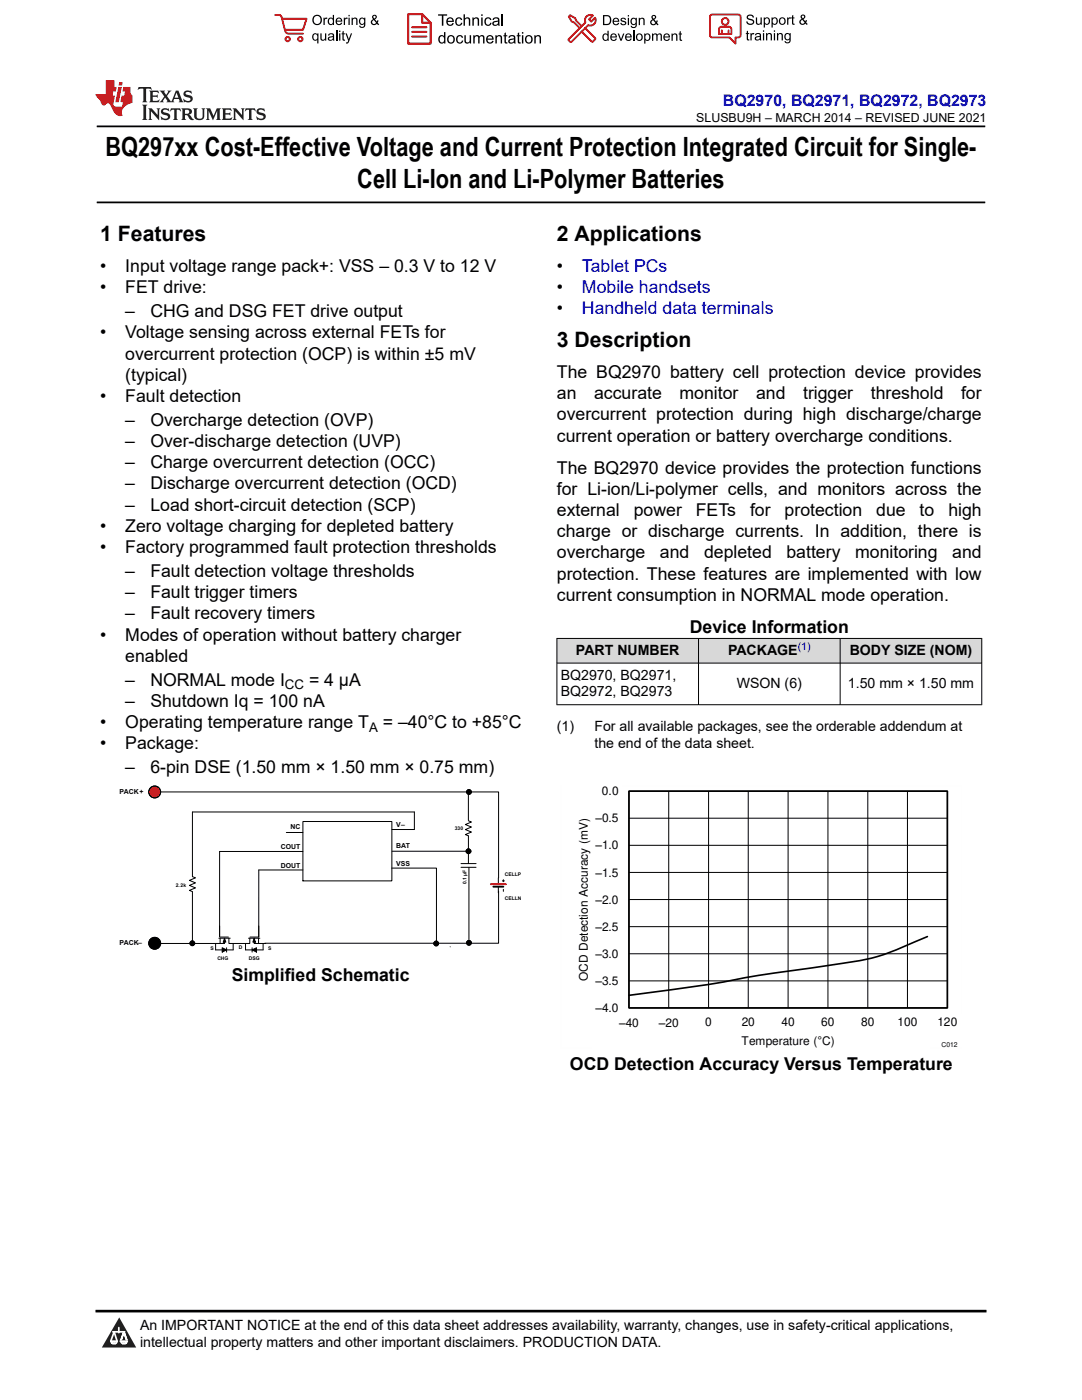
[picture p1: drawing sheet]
<svg xmlns="http://www.w3.org/2000/svg" width="216mm" height="279mm" viewBox="0 0 216 279" stroke-linecap="round" stroke-linejoin="round" font-family="sans-serif">
<path d="M19.3 25.2h177.3M19.3 40.4h177.3" fill="none" stroke="#000" stroke-width=".35"/>
<g fill="#d8d8d8">
<path d="M111.1 127.4h84.8v4.9h-84.8z" fill-rule="evenodd"/>
<path d="M111.2 127.5h28.1v4.8h-28.1z" fill-rule="evenodd"/>
<path d="M139.4 127.5h28.2v4.8h-28.2z" fill-rule="evenodd"/>
<path d="M167.7 127.5h28.1v4.8h-28.1z" fill-rule="evenodd"/>
</g>
<g fill="none" stroke="#000" stroke-width=".2">
<path d="M111.1 127.4h84.9M111.1 132.3h84.9M111.1 127.4v13.3M139.4 127.4v13.3M167.6 127.4v13.3M195.9 127.4v13.3M32 158h67.5v17.2M93.5 158v5.7M111.1 140.6h84.9M38.4 162v12.9l.6 .3-1.2 .5 1.2 .5-1.2 .5 1.2 .5-1.2 .5 .6 .2M38.4 178v10.6M57.1 166.1h3.3"/>
<path d="M60.4 164h17.8v11.8h-17.8zM60.4 169.9h-16.6v16.9M60.4 173.6h-8.8v13.4M78.2 169.9h15.3M92 173.1h3M92 172.3h3M93.5 166.8v5.5M93.6 173.1v15M99.4 175.2v1.3M99.4 177v1.2M99.5 177.8v10.4h-46.7M100.2 175.8h.4"/>
<path d="M100.4 175.6v.4M100.4 177.5v.4M43.7 187.2h2.2M43.8 184.8v2.2h1.8M43.9 187.2v1.1h-11.9v.2M44.3 189.1l.9 .5-.9 .4zM44.8 187.3l.3 .7h-.6zM44.8 187.2v1.1h-.9M45.2 189.1v.9M45.7 187.2v1.1h4.1v-1.1M46.5 188.3v1.3h-3.5v-1.3M49 188.3v1.3h3.5v-1.3"/>
<path d="M49.6 187.2h2.3M50.3 189.6l.9-.5v.9zM50.3 189.1v.9M50.7 187.3l.3 .7h-.5zM50.7 187.2v1.1h.9M51.6 187.2v1.1h1.4M51.6 184.8v2.2h-1.7"/>
<circle cx="93.6" cy="158.1" r=".47"/>
<circle cx="93.5" cy="169.9" r=".47"/>
<circle cx="38.4" cy="188.3" r=".47"/>
<circle cx="93.6" cy="188.2" r=".47"/>
</g>
<path d="M97.9 176.5h3" fill="none" stroke="#f00" stroke-width=".38"/>
<path d="M98.4 177h2" fill="none" stroke="#000" stroke-width=".38"/>
<g fill="#000">
<path d="M44.3 189.1l.9 .5-.9 .4zM44.8 187.3l.3 .7h-.6zM50.7 187.3l.3 .7h-.5zM50.3 189.6l.9-.5v.9z"/>
<circle cx="93.6" cy="158.1" r=".47"/>
<circle cx="93.5" cy="169.9" r=".47"/>
<circle cx="38.4" cy="188.3" r=".47"/>
<circle cx="93.6" cy="188.2" r=".47"/>
</g>
<circle cx="30.9" cy="158.1" r="1.18" fill="#f00"/>
<g fill="none" stroke="#000" stroke-width=".2">
<path d="M125.5 157.9h63.5v43.3h-63.5zM133.4 157.9v43.3M141.4 157.9v43.3M149.3 157.9v43.3M157.3 157.9v43.3M165.2 157.9v43.3M173.2 157.9v43.3M181.1 157.9v43.3M38.4 162h44.3v3.5h-4.5M78.1 173.2h9v15.1M93.5 163.8l.6 .3-1.2 .5 1.2 .5-1.2 .5 1.2 .5-1.2 .5 .6 .2M125.5 179.5h63.5"/>
<path d="M125.5 174.1h63.5M125.5 168.7h63.5M125.5 163.3h63.5M89.8 188.9v.1M125.5 195.8h63.5M125.5 190.3h63.5M125.5 184.9h63.5"/>
<circle cx="30.9" cy="158.1" r="1.18"/>
<circle cx="30.9" cy="188.3" r="1.18"/>
<circle cx="87" cy="188.3" r=".47"/>
</g>
<g fill="#000">
<circle cx="30.9" cy="188.3" r="1.18"/>
<circle cx="87" cy="188.3" r=".47"/>
</g>
<path d="M125.5 157.9h63.5v43.2h-63.5zM185.1 186.9l-2 .8a45.2 45.2 0 0 1-16.7 4.8l-3.3 .5a277.8 277.8 0 0 0-21.7 3.5l-15.9 2.1" fill="none" stroke="#000" stroke-width=".33"/>
<path d="M111.9 156.8v52.4M124.2 156.8h67.7M191.9 156.8v45.5M111.9 209.2h6.2M185.7 209.2h6.2" fill="none" stroke="#fefefe" stroke-width=".2" stroke-dasharray=".4 .1" stroke-linecap="butt"/>
<path d="M0 0h215.9v23.8h-215.9z" fill-rule="evenodd" fill="#fff"/>
<path d="M27.7 17.4l-.2 .6 .5-.3h.6v.1v2.2l-.2 .4h1l-.2-.4v-2.2v-.1h.5l.5 .3-.1-.6zM29.8 18.1l.2 .4v1.5l-.2 .4h1.9l.1-.6a1.08 1.08 0 0 1-1.3 .2v-.7h.6l.4 .2v-.6l-.4 .2h-.6v-.6l.2-.1a1 1 0 0 1 1 .2l-.1-.5zM31.8 18.1l1 1.1-1 1.2h.9l-.2-.2 .4-.7 .5 .7-.2 .2h1.6l-.2-.2 .1-.4h1l.1 .4-.1 .2h.9l-.2-.3-.8-2h-.5l-1 2.2-.8-1.1 .9-1.1h-.8l.2 .2-.5 .7-.3-.7 .1-.2zM35.2 18.5l.4 1h-.8zM36.8 18.2a.65 .65 0 0 0-.2 .7 .65 .65 0 0 0 .6 .5l.7 .2 .1 .2a.79 .79 0 0 1-.7 .4 .79 .79 0 0 1-.7-.5l.1 .7 .2-.1a.93 .93 0 0 0 1.1 .1 .93 .93 0 0 0 .4-1 1.46 1.46 0 0 0-1.2-.6l-.1-.3a1.09 1.09 0 0 1 1.2 .2l-.2-.6-.1 .1-.6-.2zM28.4 20.9l.2 .4v2.3l-.2 .3h1l-.2-.3v-2.3l.2-.4zM29.6 21.6l.2 .4v1.6l-.2 .3h.8l-.3-.3v-1.4l1.7 1.8v-2l.2-.4h-.8l.2 .2 .1 1.1-1.2-1.3zM32.3 21.8a.65 .65 0 0 0-.2 .7 .65 .65 0 0 0 .7 .4l.6 .2 .1 .2a.79 .79 0 0 1-.7 .4 .79 .79 0 0 1-.7-.5l.1 .7 .2-.1a.93 .93 0 0 0 1.1 .1 .93 .93 0 0 0 .4-.9 1.46 1.46 0 0 0-1.2-.6l-.1-.4a1.09 1.09 0 0 1 1.2 .2l-.2-.6-.1 .1-.6-.1zM34.1 21.6l-.1 .7a.63 .63 0 0 1 .7-.4l.1 1.7-.3 .3h1l-.2-.3v-1.7a.66 .66 0 0 1 .8 .4l-.1-.7zM36.2 21.6l.2 .4v1.6l-.2 .3h.9l-.2-.2v-.7h.5l.1 .2a.79 .79 0 0 0 1.2 .6l-1-.9a.61 .61 0 0 0 .6-.6 .61 .61 0 0 0-.5-.6zM36.9 21.9h.2a.47 .47 0 0 1 .5 .1 .47 .47 0 0 1 .1 .5l-.2 .2h-.6zM38.5 21.6l.2 .2a2.27 2.27 0 0 0 .4 2 1.04 1.04 0 0 0 1.7-.7v-1.3l.2-.2h-.8l.2 .4v1.1a.6 .6 0 0 1-.6 .6 .6 .6 0 0 1-.6-.6v-1.1l.3-.4zM41.1 21.6l.2 .4v1.6l-.2 .3h.7l-.2-.3v-1.5l.9 1.9 .8-1.9v1.5l-.2 .3h1l-.3-.3v-1.6l.3-.4h-.8l-.7 1.5-.7-1.5zM44.3 21.6l.2 .4v1.6l-.2 .3h1.9l.1-.5a1.09 1.09 0 0 1-1.3 .1v-.6h.6l.4 .1v-.6l-.4 .2h-.6v-.6l.2-.1a1.01 1.01 0 0 1 1 .3l-.1-.6zM46.4 21.6l.3 .4v1.6l-.3 .3h.8l-.2-.3v-1.4l1.6 1.8v-2l.2-.4h-.7l.2 .2v1.1l-1.2-1.3zM49 21.6l-.1 .7a.63 .63 0 0 1 .8-.4v1.7l-.3 .3h1l-.2-.3v-1.7a.66 .66 0 0 1 .8 .4l-.1-.7zM51.4 21.8a.65 .65 0 0 0-.2 .7 .65 .65 0 0 0 .6 .4l.6 .2 .2 .2a.79 .79 0 0 1-.8 .4 .79 .79 0 0 1-.6-.5l.1 .7 .2-.1a.93 .93 0 0 0 1 .1 .93 .93 0 0 0 .5-.9 1.46 1.46 0 0 0-1.3-.6l-.1-.4a1.09 1.09 0 0 1 1.3 .2l-.2-.6-.2 .1-.5-.1z" fill="#231f20"/>
<path d="M21.1 16v2.8h-2.1l.1 .3 .9 1a.95 .95 0 0 0 .9 .9 .59 .59 0 0 1 .6-.4 .59 .59 0 0 1 .5 .4l.4 .8a1.59 1.59 0 0 0 2.1 1.3 1.61 1.61 0 0 1 1-2.2l1-.4-.1-1.5a1.59 1.59 0 0 1-.4-1.6h-1.4l-.2 .9h.5l-.1 .8h-.5l-.2 1v.2l.4 .1-.2 .9h-.6a.73 .73 0 0 1-1.1-.7l.3-1.5h-.5l.2-.8h.5l.2-.9h-.5v-1.4zM23.6 17.4l-.6 3h.7l.6-3zM23.8 16.4l-.1 .7h.7l.1-.7z" fill="#ed1c24"/>
<g fill="#000">
<path d="M62.3 4a1 1 0 0 1 2 0 1 1 0 0 1-2 0zM62.8 3.4a.78 .78 0 0 0-.1 1.1 .78 .78 0 0 0 1.1 .1 .78 .78 0 0 0 .1-1.1 .78 .78 0 0 0-1.1-.1z" fill-rule="evenodd"/>
<path d="M62.5 6.8l.4-.2 .4 .3v-.2h.2v2h-.2v-.7a.68 .68 0 0 1-.9-.1 .68 .68 0 0 1 0-.9zM62.6 7a.51 .51 0 0 0-.1 .6 .51 .51 0 0 0 .7 .2 .51 .51 0 0 0 .1-.7 .51 .51 0 0 0-.7-.1z" fill-rule="evenodd"/>
<path d="M64.5 3.5h.3v.3l.1-.3h.3l.1 .1-.1 .2a.32 .32 0 0 0-.3 0 .32 .32 0 0 0-.1 .4v.8h-.3z" fill-rule="evenodd"/>
<path d="M63.9 6.7h.3v.8a.36 .36 0 0 0 .3 .4 .36 .36 0 0 0 .4-.5v-.7h.2v1.4h-.2v-.2a.51 .51 0 0 1-.6 .2 .51 .51 0 0 1-.4-.5z" fill-rule="evenodd"/>
<path d="M65.6 3.7l.4-.2 .4 .2v-.7h.3v2h-.3v-.2a.7 .7 0 0 1-1-.1 .7 .7 0 0 1 .2-1zM65.8 3.8a.51 .51 0 0 0-.1 .7 .51 .51 0 0 0 .6 .2 .51 .51 0 0 0 .1-.7 .51 .51 0 0 0-.6-.2z" fill-rule="evenodd"/>
<path d="M65.6 6.8a.66 .66 0 0 1 .8-.1 .66 .66 0 0 1 .3 .8v.6h-.2l-.1-.2a.52 .52 0 0 1-.7 .2 .52 .52 0 0 1-.2-.6l.3-.2a.42 .42 0 0 0 .6-.3l-.3-.2-.3 .1-.1 .2h-.3zM65.7 7.6a.35 .35 0 0 0 .3 .4 .35 .35 0 0 0 .4-.4v-.2z" fill-rule="evenodd"/>
<path d="M67.7 6.1h.2v.3h-.2zM67.7 6.7h.2v1.4h-.2z" fill-rule="evenodd"/>
<path d="M67.1 3.7a.68 .68 0 0 1 .9-.1 .68 .68 0 0 1 .3 .7h-1.1a.42 .42 0 0 0 .3 .5 .42 .42 0 0 0 .5-.3h.3a.73 .73 0 0 1-1.1 .4 .73 .73 0 0 1-.1-1.2zM67.4 3.8l-.2 .3h.8l-.2-.4z" fill-rule="evenodd"/>
<path d="M68.6 3.5h.2v.3l.2-.3h.3l.1 .1-.1 .2a.32 .32 0 0 0-.4 0 .32 .32 0 0 0-.1 .4v.8h-.2z" fill-rule="evenodd"/>
<path d="M68.3 6.3l.3-.1v.5h.2v.1h-.2v.9l.3 .4a.36 .36 0 0 1-.4 0 .36 .36 0 0 1-.2-.4v-.9h-.1v-.1h.1z" fill-rule="evenodd"/>
<path d="M68.9 6.7h.3l.4 1.1 .4-1.1h.3l-.6 1.4a.51 .51 0 0 1-.6 .6l-.1-.3h.3l.2-.3z" fill-rule="evenodd"/>
<path d="M69.5 3h.3v.3h-.3zM69.5 3.5h.3v1.5h-.3z" fill-rule="evenodd"/>
<path d="M70.2 3.5h.2v.2a.52 .52 0 0 1 .6-.2 .52 .52 0 0 1 .3 .6v.9h-.2v-.9a.34 .34 0 0 0-.3-.4 .34 .34 0 0 0-.4 .3v1h-.2z" fill-rule="evenodd"/>
<path d="M71.8 3.7l.4-.2 .5 .2v-.2h.2v1.3a.64 .64 0 0 1-.5 .8 .64 .64 0 0 1-.7-.5h.2a.41 .41 0 0 0 .5 .2 .41 .41 0 0 0 .2-.5 .69 .69 0 0 1-.9-.1 .69 .69 0 0 1 .1-1zM72 3.8a.5 .5 0 0 0-.1 .7 .5 .5 0 0 0 .7 .1 .5 .5 0 0 0 .1-.6 .5 .5 0 0 0-.7-.2z" fill-rule="evenodd"/>
<path d="M74.4 3.1a.47 .47 0 0 1 .7 .1 .47 .47 0 0 1-.3 .7l.4 .4 .1-.3 .2 .1-.1 .4 .3 .3-.2 .2-.3-.3a.63 .63 0 0 1-1 .1 .63 .63 0 0 1 .3-1l-.3-.4zM74.5 3.4a.27 .27 0 0 0 .5 0 .27 .27 0 0 0-.5 0zM74.4 4.1a.4 .4 0 0 0 0 .6 .4 .4 0 0 0 .6-.1l-.4-.6z" fill-rule="evenodd"/>
<path d="M87.4 2.9h1.8v.2h-.7v2h-.3v-2h-.8z" fill-rule="evenodd"/>
<path d="M87.6 7.2l.5-.2 .5 .2v-.8h.3v2.3h-.3v-.2a.76 .76 0 0 1-1-.1 .76 .76 0 0 1-.1-1zM87.9 7.4a.58 .58 0 0 0-.2 .7 .58 .58 0 0 0 .8 .2 .58 .58 0 0 0 .1-.7 .58 .58 0 0 0-.7-.2z" fill-rule="evenodd"/>
<path d="M89.5 7.2a.81 .81 0 0 1 1.1 .1 .81 .81 0 0 1-.2 1.2 .81 .81 0 0 1-1.1-.2l-.1-.7zM89.6 7.4a.57 .57 0 0 0 0 .8 .57 .57 0 0 0 .8 0 .57 .57 0 0 0 0-.7 .57 .57 0 0 0-.8-.1z" fill-rule="evenodd"/>
<path d="M89.3 3.7a.77 .77 0 0 1 .9-.2 .77 .77 0 0 1 .4 .9h-1.3a.48 .48 0 0 0 .4 .5 .48 .48 0 0 0 .6-.3h.3a.83 .83 0 0 1-1.3 .4 .83 .83 0 0 1 0-1.3zM89.5 3.8l-.2 .4h1l-.3-.5z" fill-rule="evenodd"/>
<path d="M91 3.7a.7 .7 0 0 1 1.2 .3h-.2a.45 .45 0 0 0-.6-.3 .45 .45 0 0 0-.3 .6 .45 .45 0 0 0 .3 .6 .45 .45 0 0 0 .6-.4l.3 .1a.76 .76 0 0 1-1.1 .5 .76 .76 0 0 1-.3-1.1z" fill-rule="evenodd"/>
<path d="M91.2 7.2a.7 .7 0 0 1 1.2 .3l-.3 .1a.45 .45 0 0 0-.5-.4 .45 .45 0 0 0-.3 .7 .45 .45 0 0 0 .3 .6 .45 .45 0 0 0 .6-.4h.2a.76 .76 0 0 1-1 .5 .76 .76 0 0 1-.4-1.1z" fill-rule="evenodd"/>
<path d="M92.5 2.9h.3v.8a.59 .59 0 0 1 .7-.2 .59 .59 0 0 1 .3 .6v1h-.2v-1a.4 .4 0 0 0-.5-.4 .4 .4 0 0 0-.3 .5v.9h-.3z" fill-rule="evenodd"/>
<path d="M92.7 7h.2v.9a.41 .41 0 0 0 .5 .6 .41 .41 0 0 0 .3-.6v-.9h.3v1.7h-.3v-.3a.58 .58 0 0 1-.7 .3 .58 .58 0 0 1-.3-.7z" fill-rule="evenodd"/>
<path d="M94.3 3.5h.2v.2a.59 .59 0 0 1 .7-.2 .59 .59 0 0 1 .4 .6v1h-.3v-1a.41 .41 0 0 0-.4-.4 .41 .41 0 0 0-.4 .5v.9h-.2z" fill-rule="evenodd"/>
<path d="M94.4 7h.3v.3a.56 .56 0 0 1 1 0 .54 .54 0 0 1 .6-.3 .54 .54 0 0 1 .4 .5v1.2h-.3v-1.1a.34 .34 0 0 0-.3-.4 .34 .34 0 0 0-.4 .3v1.2h-.3v-1.1a.38 .38 0 0 0-.5-.3 .38 .38 0 0 0-.2 .5v.9h-.3z" fill-rule="evenodd"/>
<path d="M96 2.9h.3v.3h-.3zM96 3.5h.3v1.6h-.3z" fill-rule="evenodd"/>
<path d="M96.8 3.7a.7 .7 0 0 1 1.3 .3h-.3a.45 .45 0 0 0-.6-.3 .45 .45 0 0 0-.3 .6 .45 .45 0 0 0 .3 .6 .45 .45 0 0 0 .6-.4l.3 .1a.76 .76 0 0 1-1.1 .5 .76 .76 0 0 1-.3-1.1z" fill-rule="evenodd"/>
<path d="M97.2 7.2a.77 .77 0 0 1 .9-.1 .77 .77 0 0 1 .4 .8h-1.2a.48 .48 0 0 0 .3 .6 .48 .48 0 0 0 .6-.4l.3 .1a.83 .83 0 0 1-1.3 .3 .83 .83 0 0 1 0-1.3zM97.4 7.4l-.1 .3h.9l-.2-.4z" fill-rule="evenodd"/>
<path d="M98.8 7h.3v.3a.59 .59 0 0 1 .7-.3 .59 .59 0 0 1 .4 .7v1h-.3v-1a.41 .41 0 0 0-.5-.5 .41 .41 0 0 0-.3 .6v.9h-.3z" fill-rule="evenodd"/>
<path d="M98.4 3.7a.74 .74 0 0 1 1-.2 .74 .74 0 0 1 .3 .9v.7h-.3v-.2a.59 .59 0 0 1-.8 .3 .59 .59 0 0 1-.3-.8l1.1-.3a.42 .42 0 0 0-.4-.4 .42 .42 0 0 0-.5 .3h-.2zM98.6 4.5a.36 .36 0 0 0 .2 .5 .36 .36 0 0 0 .5-.2l.1-.5z" fill-rule="evenodd"/>
<path d="M100.7 6.6l.2-.1v.5h.3v.2h-.3v1l.1 .2h.2l.1 .3a.41 .41 0 0 1-.5-.1 .41 .41 0 0 1-.1-.4v-1h-.2v-.2h.2z" fill-rule="evenodd"/>
<path d="M101.6 7.2a.74 .74 0 0 1 .9-.2 .74 .74 0 0 1 .3 1l.1 .7h-.3v-.2a.59 .59 0 0 1-.8 .2 .59 .59 0 0 1-.3-.8l1-.3a.42 .42 0 0 0-.3-.4 .42 .42 0 0 0-.5 .3h-.3zM101.8 8.1a.36 .36 0 0 0 .1 .5 .36 .36 0 0 0 .5-.3l.2-.4z" fill-rule="evenodd"/>
<path d="M103.3 6.6l.3-.1v.5h.3v.2h-.3v1l.1 .2h.2v.3a.41 .41 0 0 1-.5-.1 .41 .41 0 0 1-.1-.4v-1h-.2v-.2h.2z" fill-rule="evenodd"/>
<path d="M104.1 6.4h.3v.3h-.3zM104.1 7h.3v1.7h-.3z" fill-rule="evenodd"/>
<path d="M105 7.2a.81 .81 0 0 1 1.1 .1 .81 .81 0 0 1-.1 1.2 .81 .81 0 0 1-1.2-.2v-.7zM105.2 7.4a.57 .57 0 0 0-.1 .8 .57 .57 0 0 0 .8 0 .57 .57 0 0 0 0-.7 .57 .57 0 0 0-.7-.1z" fill-rule="evenodd"/>
<path d="M106.6 7h.3v.3a.59 .59 0 0 1 .7-.3 .59 .59 0 0 1 .4 .7v1h-.3v-1a.41 .41 0 0 0-.5-.5 .41 .41 0 0 0-.3 .6v.9h-.3z" fill-rule="evenodd"/>
<path d="M120.3 3h.7a1 1 0 0 1 1 1 1 1 0 0 1-1 1h-.7zM120.6 3.2v1.6h.4a.77 .77 0 0 0 .7-.8 .77 .77 0 0 0-.7-.8z" fill-rule="evenodd"/>
<path d="M120.4 6.9l.4-.2 .4 .2v-.8h.3v2h-.3v-.1a.7 .7 0 0 1-.9-.2 .7 .7 0 0 1 .1-.9zM120.6 7a.51 .51 0 0 0-.1 .7 .51 .51 0 0 0 .6 .1 .51 .51 0 0 0 .1-.6 .51 .51 0 0 0-.6-.2z" fill-rule="evenodd"/>
<path d="M122 6.9a.68 .68 0 0 1 .8-.2 .68 .68 0 0 1 .3 .8h-1.1a.42 .42 0 0 0 .3 .5 .42 .42 0 0 0 .5-.3h.3a.73 .73 0 0 1-1.1 .3 .73 .73 0 0 1 0-1.1zM122.2 7l-.2 .3h.8l-.2-.4z" fill-rule="evenodd"/>
<path d="M122.4 3.7a.68 .68 0 0 1 .8-.1 .68 .68 0 0 1 .4 .8h-1.1a.42 .42 0 0 0 .3 .4 .42 .42 0 0 0 .5-.3l.3 .1a.73 .73 0 0 1-1.2 .3 .73 .73 0 0 1 0-1.2zM122.6 3.8l-.1 .3h.8l-.2-.3z" fill-rule="evenodd"/>
<path d="M123.9 3.7l.1-.1a.62 .62 0 0 1 .9 .3l-.2 .1a.29 .29 0 0 0-.3-.3 .29 .29 0 0 0-.3 .3l.1 .1a.58 .58 0 0 1 .6 .1 .58 .58 0 0 1 .1 .6 .67 .67 0 0 1-1.1-.2l.2-.1a.33 .33 0 0 0 .4 .4 .33 .33 0 0 0 .3-.4 .71 .71 0 0 1-.9-.6z" fill-rule="evenodd"/>
<path d="M123.3 6.7h.2l.4 1.2 .4-1.2h.3l-.6 1.4h-.2z" fill-rule="evenodd"/>
<path d="M125.3 3h.2v.3h-.2zM125.3 3.6h.2v1.4h-.2z" fill-rule="evenodd"/>
<path d="M124.9 6.9a.68 .68 0 0 1 .8-.2 .68 .68 0 0 1 .4 .8h-1.1a.42 .42 0 0 0 .3 .5 .42 .42 0 0 0 .5-.3h.3a.73 .73 0 0 1-1.2 .3 .73 .73 0 0 1 0-1.1zM125.1 7l-.1 .3h.8l-.2-.4z" fill-rule="evenodd"/>
<path d="M126 3.7l.4-.2 .4 .2v-.1h.3v1.2a.64 .64 0 0 1-.5 .8 .64 .64 0 0 1-.8-.5l.3 .1a.41 .41 0 0 0 .5 .2 .41 .41 0 0 0 .2-.6 .69 .69 0 0 1-.9-.1 .69 .69 0 0 1 .1-1zM126.2 3.9a.5 .5 0 0 0-.1 .6 .5 .5 0 0 0 .6 .2 .5 .5 0 0 0 .2-.7 .5 .5 0 0 0-.7-.1z" fill-rule="evenodd"/>
<path d="M126.9 7.4a.73 .73 0 0 1 1.4 0 .73 .73 0 0 1-1.4 0zM127.3 7a.5 .5 0 0 0-.1 .7 .5 .5 0 0 0 .7 0 .5 .5 0 0 0 0-.6 .5 .5 0 0 0-.6-.1z" fill-rule="evenodd"/>
<path d="M127.5 3.6h.2v.2a.52 .52 0 0 1 .6-.3 .52 .52 0 0 1 .3 .6v.9h-.2v-.9a.34 .34 0 0 0-.3-.4 .34 .34 0 0 0-.4 .3v1h-.2z" fill-rule="evenodd"/>
<path d="M128.5 6.7h.3v.2a.67 .67 0 0 1 .9 0 .67 .67 0 0 1 0 .9 .55 .55 0 0 1-.9 .2v.7h-.3zM128.9 7a.5 .5 0 0 0-.1 .7 .5 .5 0 0 0 .6 .1 .5 .5 0 0 0 .2-.6 .5 .5 0 0 0-.7-.2z" fill-rule="evenodd"/>
<path d="M130.1 6.7h.2v.2a.49 .49 0 0 1 .9 0l.4-.2a.42 .42 0 0 1 .5 .4v1h-.3v-.9a.3 .3 0 0 0-.2-.3 .3 .3 0 0 0-.4 .2v1h-.2v-.9a.33 .33 0 0 0-.5-.3 .33 .33 0 0 0-.2 .5v.7h-.2z" fill-rule="evenodd"/>
<path d="M130.1 3.1a.47 .47 0 0 1 .8 .1 .47 .47 0 0 1-.3 .7l.3 .4 .1-.2h.3l-.2 .5 .3 .3-.2 .2-.3-.3a.63 .63 0 0 1-1 .1 .63 .63 0 0 1 .3-1l-.2-.5zM130.2 3.5a.27 .27 0 0 0 .5 0 .27 .27 0 0 0-.5 0zM130.2 4.1a.4 .4 0 0 0 0 .7 .4 .4 0 0 0 .6-.2l-.5-.6z" fill-rule="evenodd"/>
<path d="M132.5 6.9a.68 .68 0 0 1 .9-.2 .68 .68 0 0 1 .3 .8h-1.1a.42 .42 0 0 0 .3 .5 .42 .42 0 0 0 .5-.3h.3a.73 .73 0 0 1-1.1 .3 .73 .73 0 0 1-.1-1.1zM132.7 7l-.1 .3h.8l-.2-.4z" fill-rule="evenodd"/>
<path d="M134 6.7h.2v.2a.52 .52 0 0 1 .6-.2 .52 .52 0 0 1 .4 .6v.8h-.3v-.8a.34 .34 0 0 0-.2-.4 .34 .34 0 0 0-.4 .2l-.1 1h-.2z" fill-rule="evenodd"/>
<path d="M135.6 6.3l.2-.1v.5h.3v.2h-.3v.8l.3 .4a.36 .36 0 0 1-.4 0 .36 .36 0 0 1-.1-.4v-.8h-.2v-.2h.2z" fill-rule="evenodd"/>
<path d="M149.2 3a.8 .8 0 0 1 1.2 .5h-.2a.44 .44 0 0 0-.5-.4 .44 .44 0 0 0-.4 .5l.2 .1a.9 .9 0 0 1 1 .8 .84 .84 0 0 1-.9 .5 .84 .84 0 0 1-.7-.7h.3a.52 .52 0 0 0 .5 .5 .52 .52 0 0 0 .5-.6l-.2-.1a.85 .85 0 0 1-1-.8z" fill-rule="evenodd"/>
<path d="M149 6.3l.3-.2v.5h.2v.2h-.2v.9l.2 .4a.36 .36 0 0 1-.4-.1 .36 .36 0 0 1-.1-.4v-.8h-.2v-.2h.2z" fill-rule="evenodd"/>
<path d="M149.7 6.6h.3v.2l.1-.2h.3l.1 .1-.1 .2a.32 .32 0 0 0-.3 0 .32 .32 0 0 0-.1 .4v.8h-.3z" fill-rule="evenodd"/>
<path d="M150.7 6.8a.66 .66 0 0 1 .9-.2 .66 .66 0 0 1 .3 .9v.6h-.2l-.1-.2a.52 .52 0 0 1-.7 .2 .52 .52 0 0 1-.2-.7l.2-.1a.42 .42 0 0 0 .7-.3l-.3-.2h-.3l-.1 .3-.3-.1zM150.9 7.5a.35 .35 0 0 0 .3 .5 .35 .35 0 0 0 .4-.4v-.3z" fill-rule="evenodd"/>
<path d="M150.8 3.5h.3v.8a.36 .36 0 0 0 .3 .5 .36 .36 0 0 0 .4-.5v-.8h.2v1.4h-.2v-.2a.51 .51 0 0 1-.6 .3 .51 .51 0 0 1-.4-.6z" fill-rule="evenodd"/>
<path d="M152.2 6.1h.3v.2h-.3zM152.2 6.6h.3v1.5h-.3z" fill-rule="evenodd"/>
<path d="M152.4 3.5h.2v.2a.67 .67 0 0 1 .9 0 .67 .67 0 0 1 .1 .9 .55 .55 0 0 1-1 .2v.7h-.2zM152.7 3.8a.5 .5 0 0 0-.1 .7 .5 .5 0 0 0 .7 .1 .5 .5 0 0 0 .1-.6 .5 .5 0 0 0-.7-.2z" fill-rule="evenodd"/>
<path d="M152.9 6.6h.2v.2a.52 .52 0 0 1 .6-.2 .52 .52 0 0 1 .3 .6v.9h-.2v-.9a.34 .34 0 0 0-.3-.4 .34 .34 0 0 0-.4 .2v1.1h-.2z" fill-rule="evenodd"/>
<path d="M153.9 3.5h.3v.2a.67 .67 0 0 1 .9 0 .67 .67 0 0 1 0 .9 .55 .55 0 0 1-.9 .2v.7h-.3zM154.3 3.8a.5 .5 0 0 0-.1 .7 .5 .5 0 0 0 .6 .1 .5 .5 0 0 0 .2-.6 .5 .5 0 0 0-.7-.2z" fill-rule="evenodd"/>
<path d="M154.4 6.1h.3v.2h-.3zM154.4 6.6h.3v1.5h-.3z" fill-rule="evenodd"/>
<path d="M155 6.6h.3v.2a.52 .52 0 0 1 .6-.2 .52 .52 0 0 1 .3 .6v.9h-.2v-.9a.34 .34 0 0 0-.3-.4 .34 .34 0 0 0-.4 .2v1.1h-.3z" fill-rule="evenodd"/>
<path d="M155.4 4.2a.75 .75 0 0 1 1.5 0 .75 .75 0 0 1-1.5 0zM155.8 3.8a.5 .5 0 0 0-.1 .7 .5 .5 0 0 0 .8 0 .5 .5 0 0 0 0-.7 .5 .5 0 0 0-.7 0z" fill-rule="evenodd"/>
<path d="M156.7 6.8l.4-.2 .5 .2v-.2h.2v1.3a.64 .64 0 0 1-.5 .7 .64 .64 0 0 1-.8-.4h.3a.41 .41 0 0 0 .5 .2 .41 .41 0 0 0 .2-.5 .69 .69 0 0 1-.9-.1 .69 .69 0 0 1 .1-1zM156.9 6.9a.5 .5 0 0 0-.1 .7 .5 .5 0 0 0 .6 .1 .5 .5 0 0 0 .2-.7 .5 .5 0 0 0-.7-.1z" fill-rule="evenodd"/>
<path d="M157.1 3.5h.2v.2l.1-.2h.3h.2l-.1 .3a.32 .32 0 0 0-.4 0 .32 .32 0 0 0-.1 .4v.7h-.2z" fill-rule="evenodd"/>
<path d="M158 3.1l.3-.1v.5h.2v.2h-.2v.8l.3 .4a.36 .36 0 0 1-.4 0 .36 .36 0 0 1-.2-.4v-.8h-.1v-.2h.1z" fill-rule="evenodd"/>
<path d="M159.9 3a.47 .47 0 0 1 .7 .1 .47 .47 0 0 1-.3 .7l.4 .5 .1-.3h.2l-.1 .5 .3 .3-.2 .2-.3-.3a.63 .63 0 0 1-1 .1 .63 .63 0 0 1 .3-1l-.3-.5zM160 3.4a.27 .27 0 0 0 .5 0 .27 .27 0 0 0-.5 0zM159.9 4.1a.4 .4 0 0 0 0 .6 .4 .4 0 0 0 .6-.2l-.4-.6z" fill-rule="evenodd"/>
</g>
<path d="M67.2 6.1v2M126.5 6.1v2" fill="none" stroke="#000" stroke-width=".25"/>
<g fill="none" stroke="#de0000" stroke-width=".37">
<path d="M54.9 3h.9a1.19 1.19 0 0 1 .6 1.2l.6 2.1a.85 .85 0 0 0 1 .4h2.5M56.3 3.7h4.9l-.7 2.2h-3.6M116.1 5.2l-1.2-1.1-.1-.5-1-.6-.3 .3 .6 1 .5 .2 1.1 1.1M116.8 5.6l1.9 2v.3l-.4 .4h-.3l-1.9-2zM116.8 5.6l.6-.6a1.07 1.07 0 0 0 1.2-.2 1.07 1.07 0 0 0 .1-1.3l-.7 .8-.5-.4 .8-.8a1.07 1.07 0 0 0-1.2 .2 1.07 1.07 0 0 0-.3 1.2l-3.3 3.3v.3l.3 .3h.2l2.1-2.1M141.7 3.1l.4-.2h5.3l.3 .2 .1 3.9-.2 .4-.8 .1v1.2l-1.3-1.2h-3.4l-.4-.2zM143.5 5.6l.5-.3 1.7 .1 .2 .5v.9h-2.4zM144 6.1v.7M145.4 6.1v.7"/>
<circle cx="57.4" cy="7.8" r=".44"/>
<circle cx="59.9" cy="7.8" r=".44"/>
<circle cx="144.7" cy="4.3" r=".67"/>
</g>
<path d="M100.2 2.9v2.2" fill="none" stroke="#000" stroke-width=".28"/>
<path d="M81.4 2.8h2.8v1.7h1.7v4.2h-4.5zM82.3 6.4h2.8M82.3 5.4h2.8M82.3 7.3h2.8M84.2 2.8l1.7 1.7" fill="none" stroke="#de0000" stroke-width=".42"/>
<path d="M0 261.4h215.9v18h-215.9z" fill-rule="evenodd" fill="#fff"/>
<path d="M23.8 262.9l3.4 6h-6.9z" fill="#231f20"/>
<path d="M22.1 267.7h1.3l-.4 .5h-.3a.55 .55 0 0 1-.6-.5z" fill-rule="evenodd" fill="#fff"/>
<path d="M22.1 267.7h1.3l-.4 .5h-.3a.55 .55 0 0 1-.6-.5z" fill="none" stroke="#231f20" stroke-width=".34"/>
<path d="M22.1 267.7h1.3l-.4 .5h-.5zM22.6 265.8h.1M22.6 265.8h2.3zM23.7 265.9h.1M23.7 264.9v1zM24 267.7h.1" fill="none" stroke="#fff" stroke-width=".34"/>
<path d="M24.7 265.8l-.7 1.9z" fill="#fff"/>
<path d="M24.7 265.8l-.7 1.9z" fill="none" stroke="#fff" stroke-width=".34"/>
<path d="M24.7 265.8l.7 1.9z" fill="#fff"/>
<path d="M24.7 265.8l.7 1.9zM25.3 267.7h.1" fill="none" stroke="#fff" stroke-width=".34"/>
<path d="M22.8 265.8l-.7 1.9z" fill="#fff"/>
<path d="M22.8 265.8l-.7 1.9z" fill="none" stroke="#fff" stroke-width=".34"/>
<path d="M22.8 265.8l.6 1.9z" fill="#fff"/>
<path d="M22.8 265.8l.6 1.9z" fill="none" stroke="#fff" stroke-width=".34"/>
<path d="M24.1 267.7h1.3a.65 .65 0 0 1-.6 .5 .65 .65 0 0 1-.7-.5z" fill-rule="evenodd" fill="#fff"/>
<path d="M24.1 267.7h1.3a.65 .65 0 0 1-.6 .5 .65 .65 0 0 1-.7-.5z" fill="none" stroke="#231f20" stroke-width=".34"/>
<path d="M24 267.7h.1M24.1 267.7h1.3l-.4 .5h-.5z" fill="none" stroke="#fff" stroke-width=".34"/>
<path d="M19 261.7h177.8" fill="none" stroke="#000" stroke-width=".53"/>
<g font-size="5.3">
<text x="21.1" y="31.2">BQ297xx Cost-Effective Voltage and Current Protection Integrated Circuit for Single-</text>
<text x="71.3" y="37.5">Cell Li-Ion and Li-Polymer Batteries</text>
</g>
<g font-size="4.2">
<text x="20" y="48.1">1 Features</text>
<text x="111.1" y="48.1">2 Applications</text>
<text x="111.1" y="69.3">3 Description</text>
</g>
<g font-size="3.5">
<text x="20" y="54.3">•</text>
<text x="20" y="58.5">•</text>
<text x="25" y="54.3">Input voltage range pack+: VSS – 0.3 V to 12 V</text>
<text x="25" y="58.5">FET drive:</text>
<text x="111.1" y="54.3">•</text>
<text x="111.1" y="58.5">•</text>
<text x="25" y="63.3">–</text>
<text x="30" y="63.3">CHG and DSG FET drive output</text>
<text x="111.1" y="62.8">•</text>
<text x="20" y="67.5">•</text>
<text x="25" y="67.5">Voltage sensing across external FETs for</text>
<text x="25" y="71.7">overcurrent protection (OCP) is within ±5 mV</text>
<text x="25" y="76">(typical)</text>
<text x="111.1" y="75.5">The BQ2970 battery cell protection device provides</text>
<text x="20" y="80.2">•</text>
<text x="25" y="80.2">Fault detection</text>
<text x="111.1" y="79.7">an</text>
<text x="111.1" y="83.9">overcurrent protection during high discharge/charge</text>
<text x="118.6" y="79.7">accurate</text>
<text x="135.6" y="79.7">monitor</text>
<text x="150.9" y="79.7">and</text>
<text x="160.3" y="79.7">trigger</text>
<text x="173.8" y="79.7">threshold</text>
<text x="191.8" y="79.7">for</text>
<text x="25" y="85">–</text>
<text x="25" y="89.2">–</text>
<text x="30" y="85">Overcharge detection (OVP)</text>
<text x="30" y="89.2">Over-discharge detection (UVP)</text>
<text x="111.1" y="88.2">current operation or battery overcharge conditions.</text>
<text x="25" y="93.4">–</text>
<text x="30" y="93.4">Charge overcurrent detection (OCC)</text>
<text x="111.1" y="94.5">The BQ2970 device provides the protection functions</text>
<text x="25" y="97.7">–</text>
<text x="25" y="101.9">–</text>
<text x="30" y="97.7">Discharge overcurrent detection (OCD)</text>
<text x="30" y="101.9">Load short-circuit detection (SCP)</text>
<text x="111.1" y="98.7">for Li-ion/Li-polymer cells, and monitors across the</text>
<text x="20" y="106.1">•</text>
<text x="25" y="106.1">Zero voltage charging for depleted battery</text>
<text x="111.1" y="107.2">charge or discharge currents. In addition, there is</text>
<text x="111.1" y="103">external</text>
<text x="126.5" y="103">power</text>
<text x="138.8" y="103">FETs</text>
<text x="149.7" y="103">for</text>
<text x="156.6" y="103">protection</text>
<text x="174.8" y="103">due</text>
<text x="183.5" y="103">to</text>
<text x="189.2" y="103">high</text>
<text x="20" y="110.4">•</text>
<text x="25" y="110.4">Factory programmed fault protection thresholds</text>
<text x="111.1" y="111.4">overcharge</text>
<text x="131.7" y="111.4">and</text>
<text x="140.5" y="111.4">depleted</text>
<text x="156.9" y="111.4">battery</text>
<text x="170.6" y="111.4">monitoring</text>
<text x="190" y="111.4">and</text>
<text x="25" y="115.1">–</text>
<text x="25" y="119.4">–</text>
<text x="30" y="115.1">Fault detection voltage thresholds</text>
<text x="30" y="119.4">Fault trigger timers</text>
<text x="111.1" y="119.9">current consumption in NORMAL mode operation.</text>
<text x="111.1" y="115.7">protection. These features are implemented with low</text>
<text x="25" y="123.6">–</text>
<text x="30" y="123.6">Fault recovery timers</text>
<text x="20" y="127.8">•</text>
<text x="25" y="127.8">Modes of operation without battery charger</text>
<text x="137.6" y="126.3">Device Information</text>
<text x="25" y="132.1">enabled</text>
<text x="25" y="136.8">–</text>
<text x="30" y="136.8">NORMAL mode I</text>
<text x="61.7" y="136.8">= 4 µA</text>
<text x="25" y="141.1">–</text>
<text x="30" y="141.1">Shutdown Iq = 100 nA</text>
<text x="20" y="149.5">•</text>
<text x="20" y="145.3">•</text>
<text x="25" y="149.5">Package:</text>
<text x="25" y="145.3">Operating temperature range T</text>
<text x="76.4" y="145.3">= –40°C to +85°C</text>
<text x="25" y="154.3">–</text>
<text x="30" y="154.3">6-pin DSE (1.50 mm × 1.50 mm × 0.75 mm)</text>
<text x="46.2" y="195.8">Simplified Schematic</text>
<text x="113.7" y="213.6">OCD Detection Accuracy Versus Temperature</text>
</g>
<g font-size="3.5" fill="#00f">
<text x="116.1" y="54.3">Tablet PCs</text>
<text x="116.1" y="58.5">Mobile handsets</text>
<text x="116.1" y="62.8">Handheld data terminals</text>
</g>
<text font-size="3.2" fill="#00f" x="144.3" y="21.1">BQ2970, BQ2971, BQ2972, BQ2973</text>
<g font-size="2.8">
<text x="114.9" y="130.7">PART NUMBER</text>
<text x="145.3" y="130.7">PACKAGE</text>
<text x="169.5" y="130.7">BODY SIZE (NOM)</text>
<text x="111.9" y="135.6">BQ2970, BQ2971,</text>
<text x="147" y="137.3">WSON (6)</text>
<text x="169.2" y="137.3">1.50 mm × 1.50 mm</text>
<text x="111.9" y="139">BQ2972, BQ2973</text>
<text x="111.1" y="145.8">(1)</text>
<text x="118.6" y="145.8">For all available packages, see the orderable addendum at</text>
<text x="118.6" y="149.2">the end of the data sheet.</text>
<text x="27.9" y="265.5">An IMPORTANT NOTICE at the end of this data sheet addresses availability, warranty, changes, use in safety-critical applications,</text>
<text x="27.9" y="268.9">intellectual property matters and other important disclaimers. PRODUCTION DATA.</text>
</g>
<g font-size="2.6">
<text x="56.9" y="137.5">CC</text>
<text x="73.6" y="146">A</text>
</g>
<text font-size="2.5" x="138.9" y="24.3">SLUSBU9H – MARCH 2014 – REVISED JUNE 2021</text>
<g font-size="2.4">
<text x="120.1" y="158.7">0.0</text>
<text x="118.8" y="164.1">±0.5</text>
<text x="118.8" y="169.5">±1.0</text>
<text x="118.8" y="174.9">±1.5</text>
<text x="118.8" y="185.8">±2.5</text>
<text x="118.8" y="180.3">±2.0</text>
<text x="118.8" y="191.2">±3.0</text>
<text x="117.3" y="195.8" transform="rotate(-90 117.3 195.8)">OCD Detection Accuracy (mV)</text>
<text x="118.8" y="196.6">±3.5</text>
<text x="118.8" y="202">±4.0</text>
<text x="123.5" y="204.9">±40</text>
<text x="131.5" y="204.9">±20</text>
<text x="140.7" y="204.8">0</text>
<text x="148" y="208.6">Temperature (ÉC)</text>
<text x="148" y="204.8">20</text>
<text x="155.9" y="204.8">40</text>
<text x="163.9" y="204.8">60</text>
<text x="171.8" y="204.8">80</text>
<text x="179.1" y="204.8">100</text>
<text x="187" y="204.8">120</text>
</g>
<text font-size="2.1" fill="#00f" x="159.2" y="129.7">(1)</text>
<g font-size="1.4">
<text x="23.9" y="158.5">PACK+</text>
<text x="58" y="165.4">NC</text>
<text x="79.1" y="165.1">V–</text>
<text x="56" y="173.3">DOUT</text>
<text x="56" y="169.5">COUT</text>
<text x="79.1" y="169.1">BAT</text>
<text x="79.1" y="172.9">VSS</text>
<text x="23.9" y="188.7">PACK–</text>
<text x="187.9" y="209">C012</text>
</g>
<g font-size="1">
<text x="90.7" y="165.6">330</text>
<text x="35.1" y="177">2.2k</text>
<text x="93.1" y="176.3" transform="rotate(-90 93.1 176.3)">0.1 µF</text>
<text x="100.7" y="179.5">CELLN</text>
<text x="100.7" y="174.8">CELLP</text>
<text x="42" y="189.6">S</text>
<text x="43.4" y="191.6">CHG</text>
<text x="47.6" y="189.3">D</text>
<text x="49.6" y="191.6">DSG</text>
<text x="53.5" y="189.6">S</text>
</g>
</svg>
